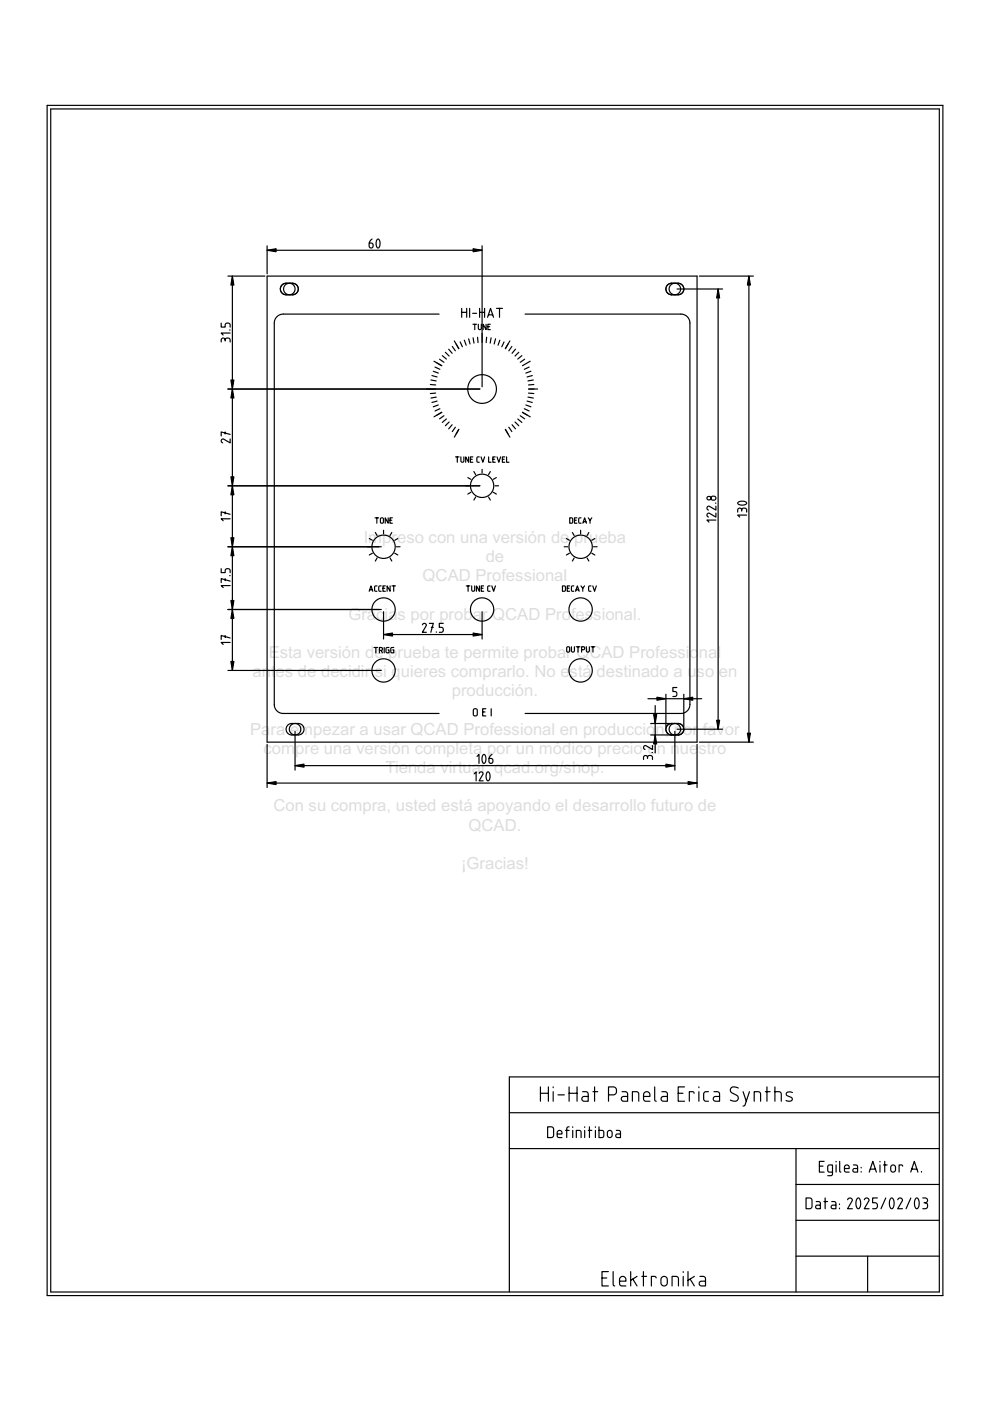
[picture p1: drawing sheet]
<svg xmlns="http://www.w3.org/2000/svg" width="210mm" height="297mm" viewBox="0 0 210 297" stroke-linecap="round" stroke-linejoin="round" font-family="sans-serif">
<g fill="none" stroke="#000" stroke-width=".25">
<path d="M10 22.3h189.9v252.4h-189.9zM10.8 23.1h188.4v250.8h-188.4zM48.3 58.5h7.9M49.3 58.5v83.6M56.6 58.5h91.2v98.8h-91.2zM56.6 52.1v6M56.6 53.1h45.6M78.9 50.7l-.5 .5-.1 1 .2 .3h.4l.2-.3-.1-.5-.2-.2h-.5M80 50.7l.3 .1 .3 .6-.1 .8-.3 .4-.3-.2-.1-.6v-.6zM102.2 52.1v29.9M148.3 58.5h11.4M158.8 58.5v98.8"/>
<path d="M46.9 72.5v-.6l.4-.2 .3 .1 .1 .3 .3-.4h.6l.2 .3v.5M46.9 68.5v.8h.8l.1-.6 .4-.2 .5 .2 .1 .6M47.7 72.1v.2M48.7 70h.1M48.8 70.6h-1.9l.4 .4M59.8 60.4l.7-.3h2l.6 .6 .1 1-.4 .5-.5 .3-2.1-.1-.5-.3-.2-.6v-.6zM91.6 79.6l1.1 .3M91.9 78.7l1 .4M92 76.6l1.7 .9M92.2 77.8l1.1 .5M93.1 66.6h-33.2l-.6 .2-.6 .4-.4 .6-.1 .7v80.9l.1 .7 .7 .8 1 .4h33.1M93.2 76.2l.9 .6"/>
<path d="M93.8 75.4l.8 .7M94.4 74.7l.8 .8M95.1 74l.8 .9M95.9 73.5l.6 .9M96.3 72.3l1 1.6M97.6 72.5l.4 1M97.9 65.4v1.9M97.9 66.2h1M98.4 72.1l.4 1.1M98.9 65.4v1.9M99.4 71.8l.3 1.1M99.6 65.4v1.9"/>
<path d="M100.2 66.4h.9M100.3 68.8h.7M100.3 71.6l.2 1.1M100.7 68.8v1.1M101.3 71.5l.1 1.1M101.4 68.8v.9l.3 .2 .3-.2 .1-.9M101.7 66.2h1M101.7 65.4v1.9M102.7 65.4v1.9M103.1 68.8v1.1l-.7-1.1v1.1M103.2 71.5l-.1 1.1M103.4 67.3l.6-1.9 .6 1.9"/>
<path d="M103.4 69.3h.4M103.6 66.8h.9M104 68.8h-.6v1.1h.6M104.1 71.6l-.2 1.1M105.1 71.8l-.3 1.1M105.3 65.4h1.2M105.9 65.4v1.9M106 72.1l-.4 1.1M106.9 72.5l-.5 1M108.1 72.3l-.9 1.6M108.5 73.5l-.6 .9M109.3 74l-.7 .9"/>
<path d="M110 74.7l-.8 .8M110.7 75.4l-.9 .7M111.2 76.2l-.9 .6M111.3 66.6h33.2l.7 .2 .5 .4 .4 .6 .2 .7v80.9l-.2 .7-.7 .8-1 .4h-33.1M112.2 77.8l-1 .5M112.4 76.6l-1.6 .9M112.6 78.7l-1.1 .4M112.9 79.6l-1.1 .3M141.5 60.4l.8-.3h1.9l.7 .6v1l-.3 .5-.5 .3-2.1-.1-.5-.3-.3-.6v-.6zM143.6 61.3h9.6M152.3 61.3v93.3M47.7 91.6v.4"/>
<path d="M48.3 82.5h53.4M48.8 93.1v.8l-1.5-.8-.4 .3 .1 .3 .2 .2M48.8 92.1l-1.9-.5v.8M91.2 81.5l1.2 .1M91.4 80.6l1.1 .2M92.4 83.3l-1.2 .1M92.5 84.2l-1.1 .2M92.7 85l-1.1 .3M92.9 85.9l-1 .3M93.3 86.7l-1.1 .4M93.7 87.4l-1.7 1M94.1 88.1l-.9 .7"/>
<path d="M94.6 88.8l-.8 .8M95.2 89.5l-.8 .8M95.9 90l-.8 .9M96.5 90.6l-.6 .9M96.6 96.9h.7M97 96.9v1.1M97.3 91l-1 1.7M97.7 96.9v.9l.3 .2 .3-.2 .1-.9M99.4 96.9v1.1l-.7-1.1v1.1M99.7 97.4h.4M100.3 96.9h-.6v1.1h.6M100.5 100l.3 .6"/>
<path d="M101.6 96.9h-.4l-.1 .2v.8l.5 .1M102 96.9l.4 1.1 .4-1.1M102.2 99.5v.8M103.6 96.9v1.1h.5M104 100l-.4 .6M104.5 97.4h.4M105 96.9h-.5v1.1h.5M105.4 96.9l.4 1.1 .3-1.1M106.5 97.4h.4M107 96.9h-.5v1.1h.5M107.2 91l.9 1.7M107.4 96.9v1.1h.5"/>
<path d="M107.9 90.6l.6 .9M108.6 90l.7 .9M109.2 89.5l.8 .8M109.8 88.8l.9 .8M110.3 88.1l.9 .7M110.8 87.4l1.6 1M111.2 86.7l1 .4M111.5 85.9l1.1 .3M111.8 85l1.1 .3M111.9 84.2l1.2 .2M112.1 83.3l1.1 .1M112.1 82.5h1.9"/>
<path d="M113.1 80.6l-1.2 .2M113.2 81.5l-1.1 .1M47.7 108.5v.4M48.3 103h53.4M48.3 115.9h32.5M48.8 110h-1.9l.4 .4M48.8 109l-1.9-.5v.9M78.3 114.2l.7 .4M79 117.3l-.7 .4M79.5 109.8h.8M79.6 112.9l.4 .7M79.9 109.8v1.1"/>
<path d="M80 118.3l-.4 .7M80.7 109.9l.4-.1 .2 .1v.8l-.2 .2-.4-.1zM81.3 112.4v.8M82.3 109.8v1.1l-.6-1.1v1.1M82.7 110.3h.4M82.7 118.3l.4 .7M83.1 112.9l-.4 .7M83.2 109.8h-.5v1.1h.5M83.7 117.3l.6 .4M84.1 115.9h.7M84.3 114.2l-.6 .4M99.2 101.3l.6 .3"/>
<path d="M99.8 104.4l-.6 .4M100.8 105.4l-.3 .6M103.6 105.4l.4 .6M104.6 104.4l.6 .4M104.9 103h.8M105.2 101.3l-.6 .3M119.6 115.9h.8M120.1 114.2l.6 .4M120.7 117.3l-.6 .4M120.8 109.8l.6 .1v.8l-.1 .2h-.5zM121.4 112.9l.3 .7M121.7 118.3l-.3 .7"/>
<path d="M121.8 110.3h.4M122.3 109.8h-.5v1.1h.5M123.1 112.4v.8M123.2 109.8h-.4l-.1 .2v.8l.5 .1M123.6 110.9l.4-1.1 .3 1.1M123.7 110.6h.5M124.5 118.3l.4 .7M124.7 109.8l.4 .5v.6M124.9 112.9l-.4 .7M125.5 117.3l.6 .4M125.5 109.8l-.4 .5M125.8 115.9h.8"/>
<path d="M126.1 114.2l-.6 .4M150.9 105.3h.7l.2 .2-.1 .4-.3 .1h-.5l-.2-.3zM151.7 106.7h.1M151.8 110.3h-1.9l.4 .4M151.8 108.8v.8l-1.5-.8-.4 .4 .1 .3 .2 .1M151.8 107.3v.9l-1.5-.9-.4 .4 .1 .3 .2 .1M156.4 108.6l.1-.6 .3-.3 .3 .2 .2 .3 .2-.4h.6l.2 .2v.6M156.5 106.5l.4-.2h.7l.5 .1 .2 .3-.4 .3-.8 .1-.6-.2zM157.3 108.2v.2M158.3 109.2h-1.9l.4 .4M46.9 120.6v.8h.8l.1-.6 .4-.2 .5 .2 .1 .6M47.7 122.7v.4"/>
<path d="M47.7 134.7v.5M48.3 129.2h32.5M48.7 122h.1M48.8 124.2h-1.9l.4 .4M48.8 123.2l-1.9-.5v.8M48.8 136.2h-1.9l.4 .4M48.8 135.3l-1.9-.6v.9M78.3 125.4l.4-1.2 .3 1.2M78.4 125h.5M79.3 137.3h.8M79.7 137.3v1.1M79.9 124.2l-.3 .1-.2 .2v.7l.5 .2"/>
<path d="M80.4 137.9l.6-.1v-.4l-.6-.1v1.1M80.8 124.2l-.4 .1-.1 .2v.7l.5 .2M80.8 137.9l.3 .5M81.2 124.7h.4M81.3 129.7v5.8M81.3 134.5h20.9M81.5 137.3v1.1M81.7 124.2h-.5v1.2h.5M82.5 137.3l-.6 .1-.1 .8 .2 .2h.5v-.6h-.2M82.7 124.2v1.2l-.6-1.2v1.2M83.1 124.2h.7M83.5 124.2v1.2"/>
<path d="M83.5 137.3l-.6 .1v.8l.1 .2h.5v-.6h-.2M89.6 132.5l.1-.3h.3l.4 .4-.8 1.5h.8M91 132.2h.9l-.6 1.9M91.5 133h.4M92.5 134v.1M94 132.2h-.9v.8l.7 .1 .2 .3-.2 .6-.7 .1M98.9 124.2h.7M99.2 124.2v1.2M100 124.2v.9l.3 .3 .3-.3v-.9M101.7 124.2v1.2l-.7-1.2v1.2M102 124.7h.4M102.2 129.7v5.8"/>
<path d="M102.5 124.2h-.5v1.2h.5M103.9 124.2l-.4 .1-.1 .2v.7l.5 .2M104.3 124.2l.4 1.2 .3-1.2M119.3 124.2l.6 .2v.8l-.2 .1-.4 .1zM120.2 137.2l.4-.1 .2 .2v.8l-.2 .1-.4-.1zM120.3 124.7h.3M120.8 124.2h-.5v1.2h.5M121.2 137.1v.9l.3 .3 .3-.3v-.9M121.7 124.2l-.4 .1-.1 .2v.7l.5 .2M122 125.4l.4-1.2 .4 1.2M122.1 125h.6M122.2 137.1h.7"/>
<path d="M122.6 137.1v1.2M123.2 124.2l.4 .5v.7M123.3 137.8l.6-.1v-.5l-.6-.1v1.2M123.9 124.2l-.3 .5M124.3 137.1v.9l.3 .3 .3-.3 .1-.9M125.3 124.2l-.4 .1-.1 .2v.7l.5 .2M125.3 137.1h.8M125.7 124.2l.4 1.2 .3-1.2M125.7 137.1v1.2M48.3 142.1h32.5M56.6 157.8v9.2M61 153.8l.7-.4 2 .1 .7 .6v.9l-.3 .5-.6 .3h-2l-.5-.4-.3-.5v-.6z"/>
<path d="M62.6 155.1v8.2M100.4 150.4l.5-.1 .3 .2v1l-.2 .3h-.4l-.2-.2zM102.3 150.9h.5M103 150.3h-.7v1.5h.7M104.1 150.3v1.5M104.3 160l-.5 .5-.1 .9 .2 .4h.4l.2-.3-.1-.5-.2-.2h-.5M137.4 148.1h11.4M138 153.4h6l.7 .4 .3 .8-.3 .8-.7 .4h-6M138.2 159.5h.1M138.3 158.1v.8l-1.5-.8-.4 .3 .1 .3 .3 .2M138.9 149.6v10M141.2 147.2v6.9"/>
<path d="M142.4 153.4l-.8 .3-.4 .9 .4 .9 .8 .3M143.1 155.1v8.2M143.5 145.8h-.8v.8l.6 .1 .2 .3-.2 .6-.6 .1M143.6 154.6h9.6M145 147.2v6.9M147.8 157.8v9.2M148.3 157.3h11.4M56.6 166h91.2M62.6 162.3h80.5M100.5 164.1l.4-.4v1.9M101.1 160.4l.5-.4v1.9M101.6 164l.1-.3h.4l.3 .4-.8 1.5h.8"/>
<path d="M102.5 160h.3l.2 .7-.1 .8-.3 .4-.2-.2-.2-.6v-.7zM103.3 163.7h.4l.2 .7-.1 .8-.3 .4-.3-.2-.1-.6v-.7zM136.4 161l.1-.6 .4-.2 .3 .1 .1 .3 .2-.4h.6l.2 .3v.5M137.3 160.6v.2M108 235.9h91.2M114.6 230.4v3.1M114.6 231.8h1.7M116.1 238.9h.9l.3 .3 .1 1.6-.3 .3-1 .1zM116.3 230.4v3.1M117.3 230.4v.2M117.3 231.5v2M118.3 232.1h1.3"/>
<path d="M119.9 239.7h.8M120.7 231.8h1.6M120.7 230.4v3.1M120.7 238.9l-.4 .1-.1 .2v2M121.4 238.9v.1M121.4 239.7v1.5M122.3 230.4v3.1M123.5 231.5h.9l.3 .5v1.5l-1.2-.1-.1-.4 .1-.4 1.2-.1M124 238.9v.1M124 239.7v1.5M124.7 239.7h.8M125 238.9v2.3"/>
<path d="M125.7 231.5h1M126.1 230.4v3.1M126.2 238.9v.1M126.2 239.7v1.5M127 238.9v2.3l.8-.1 .2-.3v-.9l-.3-.2h-.7M128.9 239.8l.5-.1 .3 .3 .1 .8-.3 .3h-.4l-.3-.2v-.8zM129 232.1h1a.68 .68 0 0 0 .7-.6v-.4a.68 .68 0 0 0-.7-.7h-1v3.1M130.7 239.7h.6l.3 .3v1.2l-.9-.1-.2-.3 .2-.3 .9-.1M131.9 231.5h.9l.3 .5v1.5l-1.2-.1-.2-.4 .2-.4 1.2-.1M134.1 233.5v-2h.9l.3 .2 .1 1.8M136.4 232.5h1.4v-.4a.68 .68 0 0 0-.7-.6 .68 .68 0 0 0-.7 .6v.9l.2 .3 .3 .2h.9M138.8 230.4v2.8l.3 .3"/>
<path d="M140.3 231.5h.9l.3 .5v1.5l-1.2-.1-.1-.4 .1-.4 1.2-.1M143.8 231.8h1M145.1 230.4h-1.3v3.1h1.3M147.2 231.8l-.3-.3h-.7v2M148.2 230.4v.2M148.2 231.5v2M150.2 231.5h-.7l-.3 .5 .1 1.3 .3 .2h.6M151.4 231.5h.9l.3 .5v1.5l-1.2-.1-.2-.4 .2-.4 1.2-.1M156.5 230.7a1.04 1.04 0 0 0-1.6 .2 .68 .68 0 0 0 .3 .8l1 .5a.68 .68 0 0 1 .3 .9 .68 .68 0 0 1-.8 .4l-.9-.3M157.5 231.5l.7 2M158.9 231.5l-.9 2.8-.5 .2M159.9 233.5v-2h1l.3 .2 .1 1.8"/>
<path d="M162.3 231.5h1M162.6 230.4v3.1M164.3 231.5h.9l.4 .2 .1 1.8M164.3 230.4v3.1M168 231.6a.8 .8 0 0 0-1.3 .3l.1 .4 1.1 .4 .1 .4a.86 .86 0 0 1-1.3 .2M199.2 228.3h-91.2v45.6M108 243.5h91.2M118.1 240.4h1.1l-.3-.6-.4-.1-.3 .2-.1 1 .3 .3h.8M122.2 241.2v-1.5h.7l.2 .1 .1 1.4M168.8 251.1h30.4M168.8 258.7h30.4M168.8 243.5v30.4"/>
<path d="M170.9 254h.9l.3 .3 .1 1.6-.3 .3-1 .1zM173.1 254.8h.6l.2 .3v1.2l-.8-.1-.2-.3 .2-.3 .8-.1M173.7 247.2h.8M174.7 254.8h.8M174.7 246.2h-1v2.3h1M175 254v2.3M176.3 254.8h.7l.2 .3v1.2l-.8-.1-.2-.3 .2-.3 .8-.1M176.5 248.5h-.7l-.3-.2v-1l.2-.3h.8v1.9l-.3 .4h-.7M177.3 246.2v.2M177.3 247v1.5M178 255.3v.1M178 256.1v.2"/>
<path d="M178 246.2v2.1l.3 .2M179 247.8h1.1l-.3-.7-.4-.1-.3 .2-.1 1 .3 .3h.8M179.7 254.4l.2-.3 .4-.1 .3 .2 .1 .3-1 1.8h1M180.9 247h.7l.2 .4v1.1l-.8-.1-.2-.3 .2-.3h.8M181.8 254.1h.4l.3 .7-.1 .9-.4 .6-.3-.2-.2-.6v-.9zM182.6 247.5v.1M182.6 248.4v.1M183.3 254.4l.1-.3 .4-.1 .3 .2 .2 .3-1.1 1.8h1.1M184.3 248.5l.8-2.3 .7 2.3M184.5 247.9h1.1M186 254h-1v1l.8 .1 .2 .4-.2 .7-.8 .1M186.6 246.2v.2"/>
<path d="M186.6 247v1.5M187.3 247h.8M187.6 246.2v2.3M187.8 254l-1 2.3M188.9 254.1h.4l.3 .7-.1 .9-.4 .6-.3-.2-.2-.6v-.9zM189 247.1l.5-.1 .3 .3 .1 .8-.3 .4h-.4l-.3-.3v-.8zM190.4 254.4l.1-.3 .4-.1 .3 .2 .1 .3-1 1.8h1M191.4 247.2l-.2-.2h-.6v1.5M193.1 248.5l.8-2.3 .7 2.3M193.1 254l-1 2.3M193.3 247.9h1.1M194.2 254.1h.4l.3 .7-.1 .9-.4 .6-.3-.2-.2-.6v-.9z"/>
<path d="M195.4 248.4v.1M195.7 254l.7 .1 .3 .4-.2 .4-.3 .1 .4 .3v.7l-.3 .3h-.6M195.9 255h.3M127.6 271h1.1M129 269.6h-1.4v3h1.4M130 269.6v2.7l.3 .3M131.4 271.6h1.3v-.3a.68 .68 0 0 0-.7-.7 .68 .68 0 0 0-.6 .7v.9l.1 .3 .3 .1h.9M133.7 269.6v3M134.2 271.2l.9 1.4M135.1 270.6l-1.4 .9M136.1 270.6h1M136.4 269.6v3"/>
<path d="M139.1 271l-.2-.4h-.8v2M140.3 270.8a.68 .68 0 0 1 .8-.1 .68 .68 0 0 1 .4 .6v.7a.68 .68 0 0 1-.7 .6 .68 .68 0 0 1-.7-.6v-.8zM142.5 272.6v-2h.9l.4 .2v1.8M144.9 269.6v.2M144.9 270.6v2M145.9 269.6v3M146.3 271.2l.9 1.4M147.2 270.6l-1.3 .9M148.4 270.6l.9 .1 .3 .4v1.5l-1.2-.1-.2-.4 .2-.4 1.2-.1M168.8 266.3h30.4M184 266.3v7.6"/>
<circle cx="61.3" cy="61.3" r="1.22"/>
<circle cx="143.1" cy="61.3" r="1.22"/>
<circle cx="102.2" cy="82.5" r="3"/>
<circle cx="81.3" cy="115.9" r="2.47"/>
<circle cx="102.2" cy="103" r="2.47"/>
<circle cx="123.1" cy="115.9" r="2.47"/>
<circle cx="150.3" cy="105.6" r=".4"/>
<circle cx="81.3" cy="129.2" r="2.47"/>
<circle cx="102.2" cy="129.2" r="2.47"/>
<circle cx="123.1" cy="129.2" r="2.47"/>
<circle cx="62.6" cy="154.6" r="1.22"/>
<circle cx="81.3" cy="142.1" r="2.47"/>
<circle cx="123.1" cy="142.1" r="2.47"/>
<circle cx="143.1" cy="154.6" r="1.22"/>
</g>
<g fill="#000">
<path d="M49.3 58.5l.3 1.9h-.6zM56.6 53.1l1.9-.4v.7zM100.3 52.7l1.9 .4-1.9 .3zM158.8 58.5l.3 1.9h-.6zM152.3 61.3l.3 1.9h-.7zM49 80.6h.6l-.3 1.9zM49.3 82.5l.3 1.9h-.6zM49 101.1h.6l-.3 1.9zM49.3 103l.3 1.9h-.6zM49 114h.6l-.3 1.9zM49.3 115.9l.3 1.9h-.6zM49 127.3h.6l-.3 1.9z"/>
<path d="M49.3 129.2l.3 1.9h-.6zM81.3 134.5l1.9-.3v.7zM100.3 134.2l1.9 .3-1.9 .4zM49 140.2h.6l-.3 1.9zM138.6 151.5h.6l-.3 1.9zM138.9 155.8l.3 1.9h-.6zM139.3 147.8l1.9 .3-1.9 .4zM145 148.1l1.9-.3v.7zM151.9 152.7h.7l-.3 1.9zM158.5 155.4h.6l-.3 1.9zM56.6 166l1.9-.3v.6zM62.6 162.3l1.9-.3v.6z"/>
<path d="M141.2 162l1.9 .3-1.9 .3zM145.9 165.7l1.9 .3-1.9 .3z"/>
</g>
<g fill="#000" stroke="#000" stroke-width=".25">
<path d="M49.3 58.5l.3 1.9h-.6zM56.6 53.1l1.9-.4v.7zM100.3 52.7l1.9 .4-1.9 .3zM158.8 58.5l.3 1.9h-.6zM152.3 61.3l.3 1.9h-.7zM49 80.6h.6l-.3 1.9zM49.3 82.5l.3 1.9h-.6zM49 101.1h.6l-.3 1.9zM49.3 103l.3 1.9h-.6zM49 114h.6l-.3 1.9zM49.3 115.9l.3 1.9h-.6zM49 127.3h.6l-.3 1.9z"/>
<path d="M49.3 129.2l.3 1.9h-.6zM81.3 134.5l1.9-.3v.7zM100.3 134.2l1.9 .3-1.9 .4zM49 140.2h.6l-.3 1.9zM138.6 151.5h.6l-.3 1.9zM138.9 155.8l.3 1.9h-.6zM139.3 147.8l1.9 .3-1.9 .4zM145 148.1l1.9-.3v.7zM151.9 152.7h.7l-.3 1.9zM158.5 155.4h.6l-.3 1.9zM56.6 166l1.9-.3v.6zM62.6 162.3l1.9-.3v.6z"/>
<path d="M141.2 162l1.9 .3-1.9 .3zM145.9 165.7l1.9 .3-1.9 .3z"/>
</g>
<g font-size="3.5" fill="#ddd">
<text x="77.1" y="115.2">Impreso con una versión de prueba</text>
<text x="73.9" y="131.4">Grac</text>
<text x="81.6" y="131.4">i</text>
<text x="82.3" y="131.4">as por probar QCAD Professional.</text>
<text x="53.5" y="143.6">an</text>
<text x="57" y="139.5">Esta versión de prueba te permite probar QCAD Professio</text>
<text x="57.5" y="143.6">t</text>
<text x="58.4" y="143.6">es de decidir si quieres comprarlo. No está destinado a uso</text>
<text x="148.2" y="139.5">nal</text>
<text x="152.4" y="143.6">en</text>
<text x="53" y="155.8">Pa</text>
<text x="57.4" y="155.8">ra e</text>
<text x="63.5" y="155.8">mpezar a usar QCAD Professional en producció</text>
<text x="139" y="155.8">n, por</text>
<text x="149" y="155.8">favor</text>
<text x="55.9" y="159.9">c</text>
<text x="57.7" y="159.9">om</text>
<text x="62.6" y="159.9">pre una versión completa por un módico precio en nue</text>
<text x="148.1" y="159.9">stro</text>
<text x="81.7" y="163.9">Tienda virtual: qcad.org/shop.</text>
</g>
</svg>
